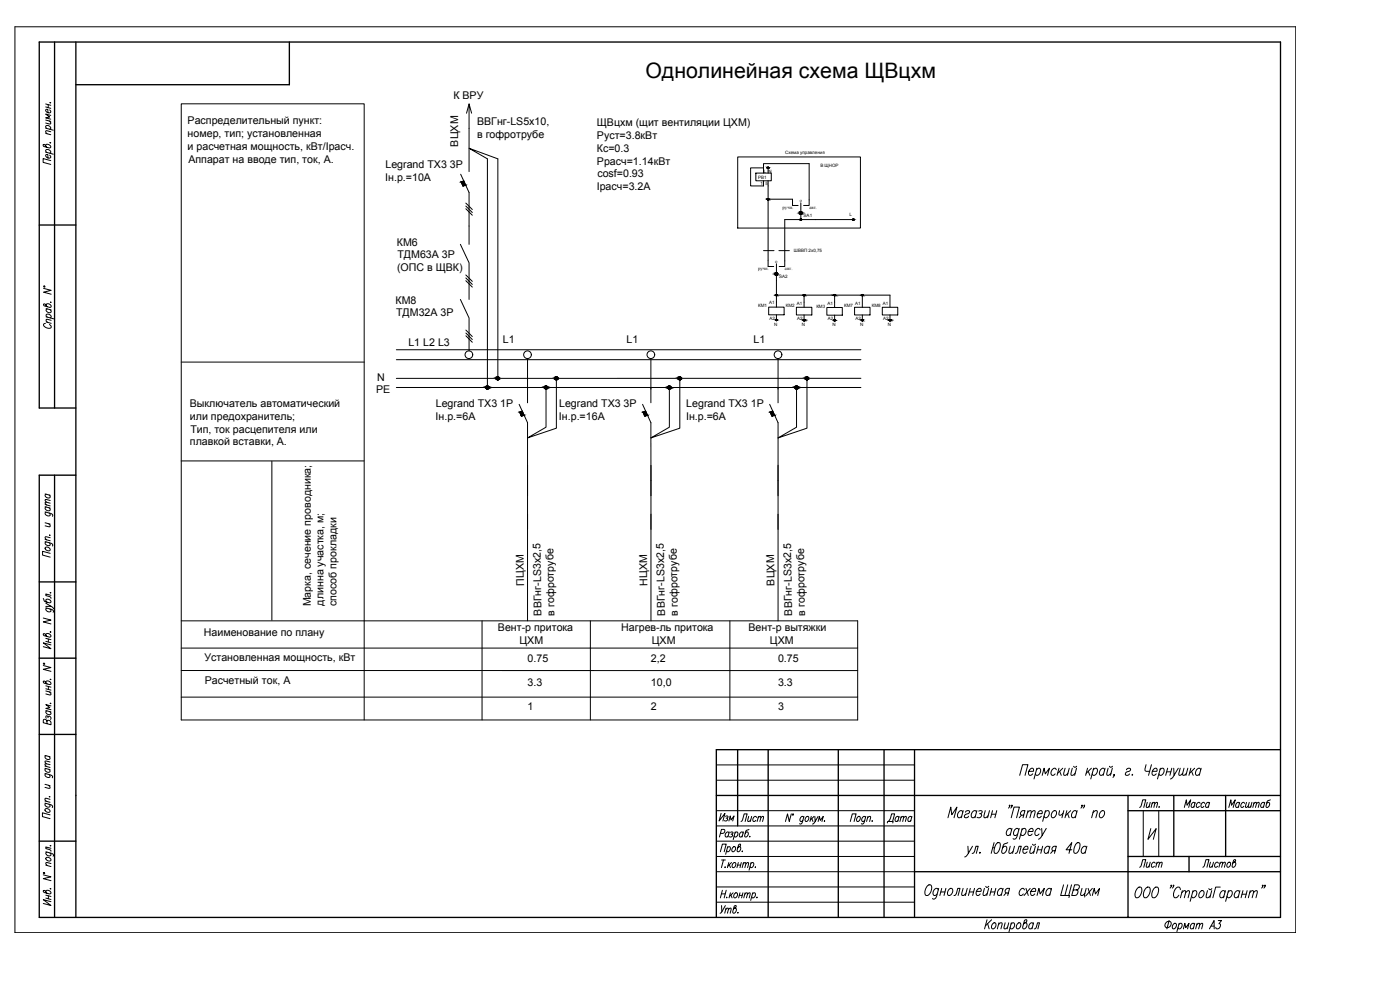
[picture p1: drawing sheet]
<svg xmlns="http://www.w3.org/2000/svg" width="420mm" height="297mm" viewBox="0 0 420 297" stroke-linecap="round" stroke-linejoin="round" font-family="sans-serif">
<!-- layer: 0 -->
<g fill="none" stroke="#000" stroke-width=".3">
<path d="M140.8 31.2l-.8 2.8M141.5 34l-.7-2.8v20.3M138.3 52.3l2.5 5.5v15.5M139.2 54.3l-.8 .3 .6 1.3 .8-.4M221.4 47.1h36.8v21.3h-36.8zM226.8 51.9h4.7v2.3h-4.7zM229.1 50.4h-3.8v5.4h3.8v-1.6M229.1 50.4v-1.3h13.7v12.6h-1.6M229.1 50.4v1.5M230.5 59.8h7.3v1.9h1.7M230.5 54.2v25.8h1.7M230.5 50.4v1.5"/>
<path d="M138.2 73.3l2.6 5.6v10.9M139.8 62.6l1.9 2M139.8 61.8l1.9 2M139.8 60.9l1.9 2M229.1 75.2h3.2M233 79.1v13.1M233.8 75.2h3.1M240.3 60.8v5.1M256.1 65.9h-20.6v14.1h-1.7M138.2 89.8l2.6 5.6v9.9M139.8 84.2l1.9 1.9M139.8 83.4l1.9 1.9"/>
<path d="M139.8 82.5l1.9 1.9M139.8 99.9l1.9 2M139.8 99l1.9 2M230.7 92.2h4.6v2.3h-4.6zM233 94.5v1.5M233 88.6h34.1v3.6M239 92.2h4.6v2.3h-4.6zM241.3 88.6v3.6M241.3 94.5v1.6M248.2 92.3h4.6v2.3h-4.6zM250.5 88.6v3.7M250.5 94.6v1.5"/>
<path d="M256.5 92.2h4.6v2.3h-4.6zM258.8 88.6v3.6M258.8 94.5v1.6M264.8 92.2h4.6v2.3h-4.6zM267.1 94.5v1.6M54.4 108.6h54.9M118.9 104.9h139.5M118.9 107.9h139.5M118.9 116.3h139.5M139.8 100.7l1.9 2M149.4 113.5v-65.8l-8.6-3.2 5.5 3.2v68.6M158.3 107.6v13.3"/>
<path d="M167 114v14.5l-8.7 2.9 5.6-3.2v-11.5M195.3 107.6v13.3M204 114v14.5l-8.7 2.9 5.6-3.2v-11.5M233.5 107.6v13.3M242.2 114v14.5l-8.7 2.9 5.5-3.2v-11.5M258.4 113.5h-139.5M54.4 138.3h54.8M81.6 138.4v47.7M155.8 121.3l2.5 5.5v22M156.7 123.3l-.8 .4 .6 1.2 .8-.3M192.8 121.3l2.5 5.5 .1 59.5M193.8 123.3l-.8 .4 .5 1.2 .8-.3"/>
<path d="M195.4 139.6v9.2M231 121.3l2.5 5.5v22M231.9 123.3l-.8 .4 .6 1.2 .8-.3M158.3 144.2v42.1M158.3 154.3v4.5M195.4 154.3v4.5M233.5 144.2v42.1M233.5 154.3v4.5M54.4 186.3h203v29.7h-203v-184.8h54.9v184.8M54.4 194.5h203M144.7 186.3v29.7M177.2 186.3v29.7"/>
<path d="M219 186.3v29.7M54.4 201.2h203M54.4 209.2h203M215 234.1h59.5M215 229.5h59.5M306 232.6l.9-3.2h1.6l-.9 3.2M308.8 231.4h1.3l.1-.6-.3-.3a1.3 1.3 0 0 0-1.1 .8 1.3 1.3 0 0 0 .2 1.3l.9-.4M311.1 231l.5-.5h.4a1.3 1.3 0 0 1 .2 1.3 1.3 1.3 0 0 1-1.1 .8l-.4-.4M311.2 230.5l-.9 3.2M312.8 232.6l.5-2.1 .4 1.7 1.3-1.7-.6 2.1M317 231l-.3-.5a1.3 1.3 0 0 0-1.1 .8 1.3 1.3 0 0 0 .2 1.3l.9-.4M317.8 230.5l-.6 2.1"/>
<path d="M318 231.4l.5 1.2M319 230.5l-1.6 1.5M319.7 230.5l-.5 2 .6 .1 .7-.6M320.9 230.5l-.6 2.1M321.8 230.5l-.4 2 .5 .1 .8-.6M322.2 229.9l.3 .3 .6-.3M323.1 230.5l-.6 2.1M326.4 230.5l-.6 2.1M326.6 231.4l.5 1.2M327.5 230.5l-1.5 1.5M328.1 231l.6-.5h.3a1.31 1.31 0 0 1-.9 2.1l-.3-.4M328.2 230.5l-.8 3.2"/>
<path d="M331.5 231l-.3-.5a1.32 1.32 0 0 0-.9 2.1l.9-.4M331.7 230.5l-.6 2.1M332.6 230.5l-.4 2 .5 .1 .7-.6M333 229.9l.2 .3 .7-.3M333.8 230.5l-.5 2.1M334.4 232.5h-.2h.2l-.4 .7M338 231a.79 .79 0 0 1 1.3-.3l-.2 .6-1.1 .4-.3 .8a.82 .82 0 0 0 1.3-.3M339.7 232.5h.2zM344 229.4l-.4 1.7 .4 .3h1M345.6 229.4l-.9 3.2M345.8 231.4h1.4l.1-.6-.3-.3a1.32 1.32 0 0 0-.9 2.1l.9-.4M348.1 231l.6-.5h.4a1.31 1.31 0 0 1-1 2.1l-.3-.4"/>
<path d="M348.2 230.5l-.8 3.2M350.1 231.6h1.3M350.4 230.5l-.6 2.1M351.7 230.5l-.6 2.1M352.2 230.5l.2 2.1 1.2-2.1M352.4 232.6l-.4 .6-.7 .5M354.2 230.5l-.4 2 .4 .1 .7-.6M355.3 230.5l-.4 2 .4 .1 .8-.6M356.5 230.5l-.6 2.1M357.4 230.5l-.6 2.1M357.6 231.4l.5 1.2M358.5 230.5l-1.5 1.5"/>
<path d="M360.4 231l-.4-.5a1.32 1.32 0 0 0-.9 2.1h.4l.5-.4M360.5 230.5l-.6 2.1M215 247.8h59.5M215 243.2h59.5M284.5 245.4l.8-3.2 .4 2.2 1.5-2.2-.9 3.2M288.9 243.7l-.1-.3a1.21 1.21 0 0 0-1.2 .4 1.21 1.21 0 0 0-.2 1.3l.3 .3h.3l.6-.5M289.1 243.2l-.6 2.2M289.7 243.7a.81 .81 0 0 1 1.3-.3l-.2 .6-1.1 .4-.3 .8a.81 .81 0 0 0 1.3-.3M290.5 253.9l.1 2.1 1.3-2.1M290.6 256l-.7 1-.4 .1M291.8 256l.4-.1 .3-.5 .4-1.5h.7l-.6 2.1M293.1 243.7l-.2-.3a1.21 1.21 0 0 0-1.2 .5 1.21 1.21 0 0 0-.1 1.3l.6 .2 .5-.5"/>
<path d="M293.2 243.2l-.6 2.2M293.7 243.4h1a.62 .62 0 0 1-.7 .7M294 255.9h.2l-.2 .1zM294.3 244.1l.3 .6a.93 .93 0 0 1-1.4 .5M295.7 243.2l-.4 2 .5 .2 .8-.7M297 243.2l-.6 2.2M297.6 244.3h1.2M297.9 243.2l-.6 2.2M297.9 254.4h.6M298.3 252.8l-.8 3.2M299.1 243.2l-.5 2.2M299.2 253l.7-.2a2.55 2.55 0 0 1-.8 3.2h-.5a2.73 2.73 0 0 1 .6-3z"/>
<path d="M302.4 252.8l-1.1 .5-.2 .3-.5 1.8 .3 .6a1.32 1.32 0 0 0 .9-2.1h-.3l-.6 .5M303.1 241.7h-.2l.1-.2v.5l-.3 .5M303.2 253.9l-.4 2 .5 .1 .8-.6M303.5 245.4l.8-3.2h1.6l-.8 3.2M303.6 249l-.4-.4a1.3 1.3 0 0 0-1.1 .7 1.3 1.3 0 0 0 .2 1.4l.9-.5M303.7 248.6l-.6 2.1M303.8 241.7h-.3h.3l-.5 .8M304.5 253.9l-.6 2.1M304.7 256l.5-.1 .6-2h.7l-.6 2.1M305.7 249l-.3-.4a1.32 1.32 0 0 0-.9 2.1h.4l.5-.5M305.9 248.6l-.7 2.4a.89 .89 0 0 1-1 .8l-.2-.2M306.5 244.6l-.6 .8"/>
<path d="M306.7 249l.5-.4h.4a1.3 1.3 0 0 1 .2 1.3 1.3 1.3 0 0 1-1.1 .8l-.4-.5M306.8 248.6l-.9 3.2M307.1 254.8h1.3v-.7a1.18 1.18 0 0 0-1.3 .5 1.18 1.18 0 0 0 .2 1.4h.4l.5-.4M307.2 244.6h-.7l-.2-.6 .3-.6 1-.2-.6 2.2M308.3 243.8l.8-.6 .4 .2-.4 2M308.5 243.2l-.6 2.2M308.6 249.5h1.4v-.6l-.2-.3a1.3 1.3 0 0 0-1.1 .7 1.3 1.3 0 0 0 .2 1.4l.9-.5M309.5 243.8l.7-.6 .5 .2-.5 2M309.5 253.9l-.4 2 .5 .1 .7-.6M309.9 253.3l.2 .3 .7-.3M310.7 253.9l-.5 2.1M311.4 244.1h1.3v-.7a1.18 1.18 0 0 0-1.3 .5 1.18 1.18 0 0 0 .2 1.5h.3l.6-.5"/>
<path d="M311.4 255h1.2M311.7 253.9l-.6 2.1M312.2 249l-.4-.4a1.3 1.3 0 0 0-1.1 .7 1.3 1.3 0 0 0 .2 1.4l.9-.5M312.6 248.6l.2 2.1 1.2-2.1M312.8 250.7l-.8 .9-.3 .2M312.9 253.9l-.6 2.1M313.7 243.7l.5-.5h.4a1.3 1.3 0 0 1 .2 1.4 1.3 1.3 0 0 1-1.1 .8l-.4-.5M313.8 243.2l-.9 3.2M315 254.4l-.2-.3a1.2 1.2 0 0 0-1.2 .4 1.2 1.2 0 0 0-.1 1.4l.6 .1 .5-.4M315.1 253.9l-.6 2.1M315.8 243.7l.6-.5h.4a1.31 1.31 0 0 1-1 2.2 1.08 1.08 0 0 1 0-1.7zM316 255.3l-.7 .7"/>
<path d="M316.7 255.3l-.9-.2-.1-.6 .6-.6h.7l-.5 2.1M318 243.2l-.2 1.2 .2 .2 .6-.2 .5-.4M319.3 243.2l-.6 2.2M320.2 243.2l-.6 2.2M320.4 244.1l.5 1.3M321.3 243.2l-1.5 1.5M321.7 255h-1.8l1.8-2.2-.9 3.2M323.1 253l.6-.2a1.36 1.36 0 0 1 .2 1.9l-.6 1.2-.7 .1a1.36 1.36 0 0 1-.2-1.8zM323.1 243.7l-.1-.3a1.21 1.21 0 0 0-1.2 .4 1.21 1.21 0 0 0-.2 1.3l.3 .3h.3l.6-.5M323.3 243.2l-.6 2.2M324.8 241.7h-.2l.2-.2v.5l-.4 .5M325.5 241.7h-.2h.2l-.4 .8"/>
<path d="M326.1 254.4l-.2-.3a1.21 1.21 0 0 0-1.2 .4 1.21 1.21 0 0 0-.1 1.4l.6 .1 .5-.4M326.2 253.9l-.6 2.1M328 243.8l.8-.6 .5 .2-.4 2M328.2 243.2l-.6 2.2M330.2 243.7l.6-.5h.4a1.3 1.3 0 0 1 .2 1.4 1.3 1.3 0 0 1-1.1 .8 1.08 1.08 0 0 1-.1-1.7zM345.4 248.6l-.9 3.2 2.5-3.2-.9 3.2M278.2 265.9a.82 .82 0 0 1 1.2-.3 2.56 2.56 0 0 1-1 3.1l-.7-.2-.1-.6 .2-1.2zM281.6 267l-.2-.3a1.18 1.18 0 0 0-1.3 .6 1.18 1.18 0 0 0 .2 1.4h.4l.6-.5M281.7 266.5l-.6 2.5a.97 .97 0 0 1-1.1 .8l-.1-.2M282.3 267.6h1.3M282.6 266.5l-.5 2.2M283.9 266.5l-.6 2.2"/>
<path d="M285 266.7l.6-.2a1.3 1.3 0 0 1 .2 1.4 1.3 1.3 0 0 1-1.1 .8 1.34 1.34 0 0 1 .3-2zM286.3 268.7l.5-.2 .2-.4 .4-1.6h.7l-.6 2.2M289 266.5l-.4 2 .6 .2 .7-.6M290.3 266.5l-.6 2.2M290.9 267.6h1.3M291.2 266.5l-.6 2.2M292.5 266.5l-.6 2.2M293 267.5h1.4v-.8a1.18 1.18 0 0 0-1.3 .6 1.18 1.18 0 0 0 .2 1.4h.3l.6-.5M295.4 266.5l-.4 2 .6 .2 .7-.6M295.8 265.9l.3 .3 .6-.3M296.7 266.5l-.6 2.2M297.3 267.6h1.3"/>
<path d="M297.6 266.5l-.6 2.2M298.9 266.5l-.6 2.2M300.9 267l-.1-.3a1.21 1.21 0 0 0-1.2 .4 1.21 1.21 0 0 0-.2 1.3l.3 .3h.3l.6-.5M301 266.5l-.5 2.2M301.9 267.9l-.6 .8M302.6 267.9h-.7l-.3-.6 .4-.6 1-.2-.6 2.2M307.4 267l-.3-.5a1.31 1.31 0 0 0-.9 2.2h.3l.6-.5M307.9 266.5l.7 2.2M309.2 266.5l-1.9 2.2M309.4 267.5h1.4l-.1-.8a1.19 1.19 0 0 0-1.3 .6 1.19 1.19 0 0 0 .2 1.4h.4l.6-.5M311.2 268.7l.6-2.2 .4 1.7 1.2-1.7-.6 2.2M315.5 267l-.2-.3a1.21 1.21 0 0 0-1.3 .5 1.21 1.21 0 0 0 0 1.3l.6 .2 .5-.5"/>
<path d="M315.6 266.5l-.6 2.2M319.2 265.5l-.9 3.2h2.7l-.2 .6M320.4 265.5l-.8 3.2M321.6 265.5l-.9 3.2M322.1 267h1l.3 .2 .1 .4a1.1 1.1 0 0 1-.8 1.1h-1.1l.9-3.2h1a.81 .81 0 0 1 .4 .9 .81 .81 0 0 1-.8 .6M324.7 266.5l-.4 2 .5 .2 .8-.6M326 266.5l-.6 2.2h.2l-.1 .4M326.6 266.5l.7 2.2M327.8 268.7l.6-2.2 .4 1.7 1.2-1.7-.6 2.2M327.8 266.5l-1.8 2.2M338.5 275.3h.1M341.3 266.6a.82 .82 0 0 1 1.2-.3 2.6 2.6 0 0 1-1 3.1l-.7-.2-.2-.6 .2-1.2z"/>
<path d="M343.8 266.6a.8 .8 0 0 1 1.2-.3 2.56 2.56 0 0 1-1 3.1l-.7-.2-.2-.6 .3-1.2zM346.3 266.6a.82 .82 0 0 1 1.2-.3 2.56 2.56 0 0 1-1 3.1l-.7-.2-.1-.6 .2-1.2zM351.6 265.7h-.2h.2l-.5 .8M352.3 265.7h-.3h.3l-.5 .8M354.2 266.9v-.3a.83 .83 0 0 0-.9-.4 .83 .83 0 0 0-.7 .7l-.4 1.2 .2 1.1a.92 .92 0 0 0 1.4-.6M354.7 267.8l.7-.6 .4 .2-.4 2M354.8 267.2l-.5 2.2M355.8 267.8l.8-.6 .4 .2-.4 2M357.9 267.7l.6-.5h.4a1.31 1.31 0 0 1-1 2.2l-.3-.5M358 267.2l-.8 3.2M360.4 267.4l.6-.2a1.3 1.3 0 0 1 .2 1.4 1.3 1.3 0 0 1-1.1 .8 1.34 1.34 0 0 1 .3-2zM362.4 267.2l-.4 2 .5 .2 .7-.7"/>
<path d="M362.8 266.6l.2 .3 .7-.3M363.7 267.2l-.6 2.2M366.2 266.2h-1.4l-.8 3.2M367.6 267.7l-.1-.3a1.21 1.21 0 0 0-1.3 .5 1.21 1.21 0 0 0 0 1.3l.5 .2 .6-.5M367.8 267.2l-.6 2.2M368.6 267.7l.5-.5h.4a1.3 1.3 0 0 1 .2 1.4 1.3 1.3 0 0 1-1.1 .8l-.4-.5M368.7 267.2l-.9 3.2M372 267.7l-.2-.3a1.21 1.21 0 0 0-1.2 .5 1.21 1.21 0 0 0 0 1.3l.5 .2 .6-.5M372.1 267.2l-.5 2.2M372.7 268.3h1.3M373 267.2l-.5 2.2M374.3 267.2l-.6 2.2"/>
<path d="M375 267.8l.8-.6 .4 .2-.4 2M375.2 267.2l-.6 2.2M376.2 267.8l.7-.6 .4 .2-.4 2M379 265.7h-.2h.2l-.4 .8M379.7 265.7h-.2l.2-.2v.5l-.4 .5"/>
<circle cx="230.5" cy="50.4" r=".2"/>
<circle cx="230.5" cy="59.8" r=".2"/>
<circle cx="240.3" cy="65.9" r=".2"/>
<circle cx="256.1" cy="65.9" r=".2"/>
<circle cx="233" cy="96" r=".2"/>
<circle cx="233" cy="88.5" r=".2"/>
<circle cx="241.3" cy="96.1" r=".2"/>
<circle cx="241.3" cy="88.5" r=".2"/>
<circle cx="250.5" cy="88.5" r=".2"/>
<circle cx="250.5" cy="96.1" r=".2"/>
<circle cx="258.8" cy="88.5" r=".2"/>
<circle cx="258.8" cy="96.1" r=".2"/>
<circle cx="267.1" cy="96.1" r=".2"/>
<circle cx="140.7" cy="106.4" r="1.15"/>
<circle cx="146.3" cy="116.3" r=".46"/>
<circle cx="149.4" cy="113.5" r=".46"/>
<circle cx="158.3" cy="106.4" r="1.15"/>
<circle cx="163.9" cy="116.3" r=".46"/>
<circle cx="167" cy="113.5" r=".46"/>
<circle cx="195.3" cy="106.4" r="1.15"/>
<circle cx="200.9" cy="116.3" r=".46"/>
<circle cx="204" cy="113.5" r=".46"/>
<circle cx="233.5" cy="106.4" r="1.15"/>
<circle cx="239" cy="116.3" r=".46"/>
<circle cx="242.2" cy="113.5" r=".46"/>
</g>
<g fill="#000" stroke="#000" stroke-width=".3">
<path d="M138.4 54.6h1l.3 .9zM138.4 54.6l.8-.3 .2 .3zM230.4 50.2h.2zM230.4 59.6h.2zM230.4 50.6h.2zM230.4 60h.2zM240.2 63.5h.2zM240.3 65.7h.1zM240.3 66.1h.1zM240.2 64.3h.2zM256 66.1h.2zM232.9 81.8h.2z"/>
<path d="M232.9 88.4h.2zM232.9 82.6h.2zM232.9 88.7h.2zM232.9 96.2h.2zM241.2 88.4h.2zM241.2 95.9h.2zM241.2 88.7h.2zM241.2 96.2h.2zM250.4 88.4h.2zM250.4 96.3h.2zM250.4 88.7h.2zM258.7 95.9h.2z"/>
<path d="M258.7 88.4h.2zM258.7 96.2h.2zM258.7 88.7h.2zM267 95.9h.2zM267 96.2h.2zM149.3 113.1h.2zM242.1 113.1h.2zM155.9 123.7h1l.4 .9zM155.9 123.7l.8-.4 .2 .4zM193 123.7h.9l.4 .9zM193 123.7l.8-.4 .1 .4zM231.1 123.7h1l.4 .9z"/>
<path d="M231.1 123.7l.8-.4 .2 .4z"/>
<path d="M138.4 54.6l.4 .9h.9zM138.8 55.5h.9l-.7 .4z"/>
<path d="M230.4 50.2h.2zM230.4 50.2h.2z"/>
<path d="M230.4 59.6h.2zM230.4 59.6h.2z"/>
<path d="M230.4 50.2h.2zM230.4 50.2h.2z"/>
<path d="M230.4 50.5h.2zM230.4 50.5l.2 .1z"/>
<path d="M230.4 59.6h.2zM230.4 59.6h.2z"/>
<path d="M230.4 59.9h.2zM230.4 59.9l.2 .1z"/>
<path d="M230.4 50.2l.3 .1zM230.4 50.2l.3 .1z"/>
<path d="M230.4 50.5h.2zM230.4 50.5h.2z"/>
<path d="M230.4 59.6l.3 .1zM230.4 59.6l.3 .1z"/>
<path d="M230.4 59.9h.2zM230.4 59.9h.2z"/>
<path d="M230.3 50.3h.4zM230.3 50.3h.4z"/>
<path d="M230.3 50.5h.4zM230.3 50.5h.3z"/>
<path d="M230.3 59.7h.4zM230.3 59.7h.4z"/>
<path d="M230.3 59.9h.4zM230.3 59.9h.3z"/>
<path d="M230.3 50.3h.4zM230.3 50.3h.4z"/>
<path d="M230.3 50.5h.4zM230.3 50.5h.4z"/>
<path d="M230.3 59.7h.4zM230.3 59.7h.4z"/>
<path d="M230.3 59.9h.4zM230.3 59.9h.4z"/>
<path d="M230.3 50.3l.4 .1zM230.3 50.3l.4 .1z"/>
<path d="M230.3 50.4h.4zM230.3 50.4h.4z"/>
<path d="M230.3 50.4h.4zM230.3 50.4l.4 .1z"/>
<path d="M230.3 59.7l.4 .1zM230.3 59.8h.4z"/>
<path d="M230.3 59.8h.4zM230.3 59.8h.4z"/>
<path d="M230.3 59.8h.4zM230.3 59.8l.4 .1z"/>
<path d="M240.3 65.7h.2zM240.2 65.7h.3z"/>
<path d="M240.2 63.5l.3 .1zM240.2 63.6h.3z"/>
<path d="M240.2 65.7l.3 .1zM240.2 65.7l.3 .1z"/>
<path d="M240.2 66h.3zM240.2 66l.2 .1z"/>
<path d="M240.2 65.8h.3zM240.2 65.8h.3z"/>
<path d="M240.2 66h.3zM240.2 66h.3z"/>
<path d="M240.2 63.6h.4zM240.1 63.6h.5z"/>
<path d="M240.2 64.3h.3zM240.2 64.3h.2z"/>
<path d="M240.2 65.8h.3zM240.1 65.8h.4z"/>
<path d="M240.2 66h.3zM240.2 66h.3z"/>
<path d="M240.1 65.8h.4zM240.1 65.8h.4z"/>
<path d="M240.1 65.8l.4 .1zM240.1 65.8l.4 .1z"/>
<path d="M240.1 65.9h.4zM240.1 65.9h.4z"/>
<path d="M240.1 65.9h.4zM240.1 65.9h.4z"/>
<path d="M240.1 65.9h.4zM240.1 65.9l.4 .1z"/>
<path d="M240.1 63.6h.5zM240 63.6h.6z"/>
<path d="M240.1 64.2h.5zM240.1 64.2l.4 .1z"/>
<path d="M240 63.6l.7 .1zM240 63.6l.7 .1z"/>
<path d="M240 64.2h.6zM240 64.2h.6z"/>
<path d="M240 63.7l.7 .1zM240 63.7l.7 .1z"/>
<path d="M240 64.1h.7zM240 64.1l.6 .1z"/>
<path d="M240 63.8h.7zM240 63.8h.7z"/>
<path d="M240 64h.7zM240 64l.7 .1z"/>
<path d="M240 63.8l.7 .1zM240 63.8l.7 .1z"/>
<path d="M239.9 63.9l.8 .1zM239.9 63.9l.8 .1z"/>
<path d="M240 64h.7zM240 64h.7z"/>
<path d="M256 65.7h.2zM256 65.7h.2z"/>
<path d="M256 65.7l.3 .1zM256 65.7l.3 .1z"/>
<path d="M256 66h.2zM256 66l.2 .1z"/>
<path d="M256 65.8h.3zM256 65.8h.3z"/>
<path d="M256 66h.3zM256 66h.2z"/>
<path d="M256 65.8h.3zM256 65.8h.3z"/>
<path d="M256 66h.3zM256 66h.3z"/>
<path d="M255.9 65.8h.4zM255.9 65.8h.4z"/>
<path d="M255.9 65.9h.4zM255.9 65.9l.4 .1z"/>
<path d="M255.9 65.8l.4 .1zM255.9 65.8l.4 .1z"/>
<path d="M255.9 65.9h.4zM255.9 65.9h.4z"/>
<path d="M255.9 65.9h.4zM255.9 65.9h.4z"/>
<path d="M232.9 81.8l.3 .1zM232.8 81.9h.4z"/>
<path d="M232.9 88.4h.2zM232.9 88.4h.2z"/>
<path d="M232.9 95.8l.2 .1zM232.9 95.9h.2z"/>
<path d="M232.9 88.4h.2zM232.9 88.4h.2z"/>
<path d="M232.9 88.7h.2zM232.9 88.7h.2z"/>
<path d="M232.9 95.9h.2zM232.9 95.9h.2z"/>
<path d="M232.9 96.2h.2zM232.9 96.2h.2z"/>
<path d="M232.9 88.4h.3zM232.9 88.4h.3z"/>
<path d="M232.9 88.7h.2zM232.9 88.7h.2z"/>
<path d="M232.9 95.9h.3zM232.9 95.9h.3z"/>
<path d="M232.9 96.1h.2zM232.9 96.1l.2 .1z"/>
<path d="M232.8 88.4l.4 .1zM232.8 88.4l.4 .1z"/>
<path d="M232.8 88.6h.4zM232.8 88.6l.3 .1z"/>
<path d="M232.8 95.9h.4zM232.8 95.9h.4z"/>
<path d="M232.8 96.1h.4zM232.8 96.1h.3z"/>
<path d="M232.8 81.9h.4zM232.8 81.9h.4z"/>
<path d="M232.8 82.6h.4zM232.8 82.6h.3z"/>
<path d="M232.8 88.5h.4zM232.8 88.5h.4z"/>
<path d="M232.8 88.6h.4zM232.8 88.6h.4z"/>
<path d="M232.8 95.9l.4 .1zM232.8 95.9l.4 .1z"/>
<path d="M232.8 96.1h.4zM232.8 96.1h.4z"/>
<path d="M232.8 88.5l.4 .1zM232.8 88.5l.4 .1z"/>
<path d="M232.8 88.6h.4zM232.8 88.6h.4z"/>
<path d="M232.8 88.6h.4zM232.8 88.6h.4z"/>
<path d="M232.8 96h.4zM232.8 96h.4z"/>
<path d="M232.8 96h.4zM232.8 96h.4z"/>
<path d="M232.8 96h.4zM232.8 96l.4 .1z"/>
<path d="M232.8 81.9l.5 .1zM232.8 81.9l.5 .1z"/>
<path d="M232.8 82.5h.4zM232.8 82.5l.4 .1z"/>
<path d="M232.7 82h.6zM232.7 82h.6z"/>
<path d="M232.7 82.5h.6zM232.7 82.5h.5z"/>
<path d="M232.7 82l.7 .1zM232.7 82l.7 .1z"/>
<path d="M232.7 82.4h.6zM232.7 82.4l.6 .1z"/>
<path d="M232.6 82.1h.8zM232.6 82.1h.8z"/>
<path d="M232.6 82.4h.8zM232.6 82.4h.7z"/>
<path d="M232.6 82.1l.8 .1zM232.6 82.1l.8 .1z"/>
<path d="M232.6 82.3h.8zM232.6 82.3l.8 .1z"/>
<path d="M232.6 82.2h.8zM232.6 82.2l.8 .1z"/>
<path d="M241.2 88.4h.2zM241.2 88.4h.2z"/>
<path d="M241.2 95.9h.2zM241.2 95.9h.2z"/>
<path d="M241.2 88.4h.3zM241.2 88.4h.3z"/>
<path d="M241.2 88.7h.2zM241.2 88.7h.2z"/>
<path d="M241.2 95.9h.3zM241.2 95.9h.3z"/>
<path d="M241.2 96.2h.2zM241.2 96.2h.2z"/>
<path d="M241.2 88.4h.3zM241.2 88.4h.3z"/>
<path d="M241.2 88.7h.3zM241.2 88.7h.2z"/>
<path d="M241.2 95.9l.3 .1zM241.2 95.9l.3 .1z"/>
<path d="M241.2 96.2h.3zM241.2 96.2h.2z"/>
<path d="M241.2 88.4l.3 .1zM241.2 88.4l.3 .1z"/>
<path d="M241.2 88.6h.3zM241.2 88.6l.3 .1z"/>
<path d="M241.2 96h.3zM241.2 96h.3z"/>
<path d="M241.2 96.2h.3zM241.2 96.2h.3z"/>
<path d="M241.1 88.5h.4zM241.1 88.5h.4z"/>
<path d="M241.1 88.5l.4 .1zM241.1 88.5l.4 .1z"/>
<path d="M241.1 88.6h.4zM241.1 88.6h.4z"/>
<path d="M241.1 88.6h.4zM241.1 88.6h.4z"/>
<path d="M241.1 88.6h.4zM241.1 88.6h.4z"/>
<path d="M241.1 96h.4zM241.1 96h.4z"/>
<path d="M241.1 96l.4 .1zM241.1 96l.4 .1z"/>
<path d="M241.1 96.1h.4zM241.1 96.1h.4z"/>
<path d="M241.1 96.1h.4zM241.1 96.1h.4z"/>
<path d="M241.1 96.1h.4zM241.1 96.1l.4 .1z"/>
<path d="M250.4 95.9l.2 .1zM250.4 96h.2z"/>
<path d="M250.4 88.4h.2zM250.4 88.4h.2z"/>
<path d="M250.4 96h.2zM250.4 96h.2z"/>
<path d="M250.4 96.3h.2zM250.4 96.3h.2z"/>
<path d="M250.4 88.4h.2zM250.4 88.4h.2z"/>
<path d="M250.4 88.7h.2zM250.4 88.7h.2z"/>
<path d="M250.3 96h.3zM250.3 96h.3z"/>
<path d="M250.3 96.2h.3zM250.3 96.2l.3 .1z"/>
<path d="M250.3 88.4h.3zM250.3 88.4h.3z"/>
<path d="M250.3 88.7h.3zM250.3 88.7h.3z"/>
<path d="M250.3 96h.3zM250.3 96h.3z"/>
<path d="M250.3 96l.4 .1zM250.3 96l.4 .1z"/>
<path d="M250.3 96.2h.3zM250.3 96.2h.3z"/>
<path d="M250.3 96.2h.3zM250.3 96.2h.3z"/>
<path d="M250.3 88.4l.3 .1zM250.3 88.4l.3 .1z"/>
<path d="M250.3 88.5h.4zM250.3 88.5h.4z"/>
<path d="M250.3 88.6h.3zM250.3 88.6h.3z"/>
<path d="M250.3 88.6h.3zM250.3 88.6l.3 .1z"/>
<path d="M250.3 96.1h.4zM250.3 96.1h.4z"/>
<path d="M250.3 96.1l.4 .1zM250.3 96.1l.4 .1z"/>
<path d="M250.3 96.2h.4zM250.3 96.2h.3z"/>
<path d="M250.3 88.5l.4 .1zM250.3 88.5l.4 .1z"/>
<path d="M250.3 88.6h.4zM250.3 88.6h.4z"/>
<path d="M250.3 88.6h.4zM250.3 88.6h.3z"/>
<path d="M258.7 95.9h.2zM258.7 95.9h.2z"/>
<path d="M258.7 88.4h.2zM258.7 88.4h.2z"/>
<path d="M258.7 95.9h.2zM258.7 95.9h.2z"/>
<path d="M258.7 96.2h.2zM258.7 96.2h.2z"/>
<path d="M258.7 88.4h.2zM258.7 88.4h.2z"/>
<path d="M258.7 88.7h.2zM258.7 88.7h.2z"/>
<path d="M258.6 95.9l.3 .1zM258.6 95.9l.3 .1z"/>
<path d="M258.6 96.2h.3zM258.6 96.2h.3z"/>
<path d="M258.6 88.4h.3zM258.6 88.4h.3z"/>
<path d="M258.6 88.7h.3zM258.6 88.7h.3z"/>
<path d="M258.6 96h.4zM258.6 96h.4z"/>
<path d="M258.6 96.2h.3zM258.6 96.2h.3z"/>
<path d="M258.6 88.4l.4 .1zM258.6 88.4l.4 .1z"/>
<path d="M258.6 88.6h.3zM258.6 88.6l.3 .1z"/>
<path d="M258.6 96h.4zM258.6 96h.4z"/>
<path d="M258.6 96.1h.4zM258.6 96.1l.3 .1z"/>
<path d="M258.6 88.5h.4zM258.6 88.5h.4z"/>
<path d="M258.6 88.6h.4zM258.6 88.6h.3z"/>
<path d="M258.6 96l.4 .1zM258.6 96l.4 .1z"/>
<path d="M258.6 96.1h.4zM258.6 96.1h.4z"/>
<path d="M258.6 96.1h.4zM258.6 96.1h.4z"/>
<path d="M258.6 88.5l.4 .1zM258.6 88.5l.4 .1z"/>
<path d="M258.6 88.6h.4zM258.6 88.6h.4z"/>
<path d="M258.6 88.6h.4zM258.6 88.6h.4z"/>
<path d="M267 95.9h.2zM267 95.9h.2z"/>
<path d="M267 95.9h.2zM266.9 95.9h.3z"/>
<path d="M267 96.2h.2zM267 96.2h.2z"/>
<path d="M266.9 95.9l.4 .1zM266.9 95.9l.4 .1z"/>
<path d="M266.9 96.2h.3zM266.9 96.2h.3z"/>
<path d="M266.9 96h.4zM266.9 96h.4z"/>
<path d="M266.9 96.2h.4zM266.9 96.2h.3z"/>
<path d="M266.9 96h.4zM266.9 96h.4z"/>
<path d="M266.9 96l.4 .1zM266.9 96l.4 .1z"/>
<path d="M266.9 96.1h.4zM266.9 96.1h.4z"/>
<path d="M266.9 96.1h.4zM266.9 96.1h.4z"/>
<path d="M266.9 96.1h.4zM266.9 96.1l.4 .1z"/>
<path d="M146.2 115.8h.2zM146.1 115.8h.3z"/>
<path d="M146.1 115.8l.4 .1zM146.1 115.9h.4z"/>
<path d="M146.1 116.7h.3zM146.1 116.7h.2z"/>
<path d="M146.1 115.9h.5zM146 115.9h.6z"/>
<path d="M146.1 116.7h.4zM146.1 116.7h.3z"/>
<path d="M146 115.9l.6 .1zM146 115.9l.6 .1z"/>
<path d="M146 116.6h.6zM146 116.6l.5 .1z"/>
<path d="M145.9 116h.8zM145.9 116h.8z"/>
<path d="M145.9 116.6h.7zM145.9 116.6h.7z"/>
<path d="M145.9 116l.8 .1zM145.9 116l.8 .1z"/>
<path d="M145.9 116.5h.8zM145.9 116.5l.7 .1z"/>
<path d="M145.9 116.1l.8 .1zM145.9 116.1l.8 .1z"/>
<path d="M145.9 116.4h.8zM145.9 116.4l.8 .1z"/>
<path d="M145.8 116.2l.9 .1zM145.8 116.2l.9 .1z"/>
<path d="M145.8 116.3h.9zM145.8 116.3h.9z"/>
<path d="M145.8 116.3h.9zM145.8 116.3l.9 .1z"/>
<path d="M149.3 113.1h.3zM149.2 113.1h.4z"/>
<path d="M149.3 114h.2zM149.3 114h.2z"/>
<path d="M149.2 113.1l.5 .1zM149.2 113.1l.5 .1z"/>
<path d="M149.2 113.9h.4zM149.2 113.9l.3 .1z"/>
<path d="M149.1 113.2h.6zM149.1 113.2h.6z"/>
<path d="M149.1 113.9h.6zM149.1 113.9h.5z"/>
<path d="M149.1 113.2l.7 .1zM149 113.3h.8z"/>
<path d="M149.1 113.8h.6zM149.1 113.8l.6 .1z"/>
<path d="M149 113.3l.8 .1zM149 113.3l.8 .1z"/>
<path d="M149 113.8h.8zM149 113.8h.7z"/>
<path d="M149 113.4h.9zM149 113.4h.9z"/>
<path d="M149 113.7h.8zM149 113.7l.8 .1z"/>
<path d="M148.9 113.4l1 .1zM148.9 113.4l1 .1z"/>
<path d="M148.9 113.5l1 .1zM148.9 113.5l1 .1z"/>
<path d="M148.9 113.6h1zM148.9 113.6l.9 .1z"/>
<path d="M163.8 115.8h.2zM163.7 115.8h.3z"/>
<path d="M163.7 115.8l.4 .1zM163.7 115.9h.4z"/>
<path d="M163.7 116.7h.3zM163.7 116.7h.2z"/>
<path d="M163.7 115.9h.4zM163.6 115.9h.5z"/>
<path d="M163.7 116.7h.4zM163.7 116.7h.3z"/>
<path d="M163.6 115.9l.6 .1zM163.6 115.9l.6 .1z"/>
<path d="M163.6 116.6h.5zM163.6 116.6l.5 .1z"/>
<path d="M163.5 116h.7zM163.5 116h.7z"/>
<path d="M163.5 116.6h.7zM163.5 116.6h.6z"/>
<path d="M163.5 116l.8 .1zM163.5 116l.8 .1z"/>
<path d="M163.5 116.5h.7zM163.5 116.5l.7 .1z"/>
<path d="M163.4 116.1l.9 .1zM163.4 116.1l.9 .1z"/>
<path d="M163.4 116.4h.9zM163.4 116.4l.8 .1z"/>
<path d="M163.4 116.2l.9 .1zM163.4 116.2l.9 .1z"/>
<path d="M163.4 116.3h.9zM163.4 116.3h.9z"/>
<path d="M163.4 116.3h.9zM163.4 116.3l.9 .1z"/>
<path d="M166.9 113.1h.2zM166.8 113.1h.3z"/>
<path d="M166.8 113.1h.4zM166.8 113.1h.4z"/>
<path d="M166.8 114h.3zM166.8 114h.2z"/>
<path d="M166.8 113.1l.5 .1zM166.7 113.2h.6z"/>
<path d="M166.8 113.9h.4zM166.8 113.9l.3 .1z"/>
<path d="M166.7 113.2h.6zM166.6 113.2h.7z"/>
<path d="M166.7 113.9h.6zM166.7 113.9h.5z"/>
<path d="M166.6 113.2l.8 .1zM166.6 113.2l.8 .1z"/>
<path d="M166.6 113.8h.7zM166.6 113.8l.7 .1z"/>
<path d="M166.6 113.3l.8 .1zM166.6 113.3l.8 .1z"/>
<path d="M166.6 113.8h.8zM166.6 113.8h.7z"/>
<path d="M166.6 113.4h.8zM166.6 113.4h.8z"/>
<path d="M166.6 113.7h.8zM166.6 113.7l.8 .1z"/>
<path d="M166.5 113.4l.9 .1zM166.5 113.4l.9 .1z"/>
<path d="M166.5 113.5l.9 .1zM166.5 113.5l.9 .1z"/>
<path d="M166.5 113.6h.9zM166.5 113.6l.9 .1z"/>
<path d="M200.8 115.8h.2zM200.8 115.8h.2z"/>
<path d="M200.8 115.8l.3 .1zM200.7 115.9h.4z"/>
<path d="M200.8 116.7h.2zM200.8 116.7h.1z"/>
<path d="M200.7 115.9h.5zM200.6 115.9h.6z"/>
<path d="M200.7 116.7h.4zM200.7 116.7h.3z"/>
<path d="M200.6 115.9l.6 .1zM200.6 115.9l.6 .1z"/>
<path d="M200.6 116.6h.6zM200.6 116.6l.5 .1z"/>
<path d="M200.5 116h.8zM200.5 116h.8z"/>
<path d="M200.5 116.6h.7zM200.5 116.6h.7z"/>
<path d="M200.5 116l.8 .1zM200.5 116l.8 .1z"/>
<path d="M200.5 116.5h.8zM200.5 116.5l.7 .1z"/>
<path d="M200.5 116.1l.9 .1zM200.5 116.1l.9 .1z"/>
<path d="M200.5 116.4h.8zM200.5 116.4l.8 .1z"/>
<path d="M200.4 116.2l1 .1zM200.4 116.2l1 .1z"/>
<path d="M200.4 116.3h1zM200.4 116.3h1z"/>
<path d="M200.4 116.3h1zM200.4 116.3l.9 .1z"/>
<path d="M204 113.1h.1zM203.9 113.1h.2z"/>
<path d="M203.9 113.1h.3zM203.8 113.1h.4z"/>
<path d="M203.9 114h.2zM203.9 114h.2z"/>
<path d="M203.8 113.1l.5 .1zM203.8 113.1l.5 .1z"/>
<path d="M203.8 113.9h.4zM203.8 113.9l.3 .1z"/>
<path d="M203.7 113.2h.7zM203.7 113.2h.7z"/>
<path d="M203.7 113.9h.6zM203.7 113.9h.5z"/>
<path d="M203.7 113.2l.7 .1zM203.7 113.2l.7 .1z"/>
<path d="M203.7 113.8h.7zM203.7 113.8l.6 .1z"/>
<path d="M203.6 113.3l.8 .1zM203.6 113.3l.8 .1z"/>
<path d="M203.6 113.8h.8zM203.6 113.8h.8z"/>
<path d="M203.6 113.4h.9zM203.6 113.4h.9z"/>
<path d="M203.6 113.7h.8zM203.6 113.7l.8 .1z"/>
<path d="M203.6 113.4l.9 .1zM203.6 113.4l.9 .1z"/>
<path d="M203.6 113.6h.9zM203.6 113.6l.8 .1z"/>
<path d="M203.6 113.5h.9zM203.6 113.5l.9 .1z"/>
<path d="M239 115.8h.2zM238.9 115.8h.3z"/>
<path d="M238.9 115.8l.3 .1zM238.8 115.9h.4z"/>
<path d="M238.9 116.7h.3zM238.9 116.7h.2z"/>
<path d="M238.8 115.9h.5zM238.8 115.9h.5z"/>
<path d="M238.8 116.7h.4zM238.8 116.7h.4z"/>
<path d="M238.8 115.9l.6 .1zM238.7 116h.7z"/>
<path d="M238.8 116.6h.5zM238.8 116.6l.4 .1z"/>
<path d="M238.7 116h.7zM238.7 116h.7z"/>
<path d="M238.7 116.6h.7zM238.7 116.6h.6z"/>
<path d="M238.6 116l.9 .1zM238.6 116l.9 .1z"/>
<path d="M238.6 116.5h.8zM238.6 116.5l.8 .1z"/>
<path d="M238.6 116.1l.9 .1zM238.6 116.1l.9 .1z"/>
<path d="M238.6 116.4h.9zM238.6 116.4l.8 .1z"/>
<path d="M238.6 116.2l.9 .1zM238.6 116.2l.9 .1z"/>
<path d="M238.6 116.3h.9zM238.6 116.3h.9z"/>
<path d="M238.6 116.3h.9zM238.6 116.3l.9 .1z"/>
<path d="M242.1 113.1h.3zM242 113.1h.4z"/>
<path d="M242.1 114h.2zM242.1 114h.1z"/>
<path d="M242 113.1l.5 .1zM242 113.1l.5 .1z"/>
<path d="M242 113.9h.4zM242 113.9l.3 .1z"/>
<path d="M241.9 113.2h.6zM241.8 113.2h.7z"/>
<path d="M241.9 113.9h.6zM241.9 113.9h.5z"/>
<path d="M241.8 113.2l.8 .1zM241.8 113.2l.8 .1z"/>
<path d="M241.8 113.8h.7zM241.8 113.8l.7 .1z"/>
<path d="M241.8 113.3l.8 .1zM241.8 113.3l.8 .1z"/>
<path d="M241.8 113.8h.8zM241.8 113.8h.7z"/>
<path d="M241.7 113.4h.9zM241.7 113.4h.9z"/>
<path d="M241.7 113.7h.9zM241.7 113.7l.9 .1z"/>
<path d="M241.7 113.4l.9 .1zM241.7 113.4l.9 .1z"/>
<path d="M241.7 113.5l.9 .1zM241.7 113.5l.9 .1z"/>
<path d="M241.7 113.6h.9zM241.7 113.6l.9 .1z"/>
<path d="M155.9 123.7l.5 .9h.9zM156.4 124.6h.9l-.8 .3z"/>
<path d="M193 123.7l.4 .9h.9zM193.4 124.6h.9l-.8 .3z"/>
<path d="M231.1 123.7l.4 .9h1zM231.5 124.6h1l-.8 .3z"/>
</g>
<!-- layer: KONTUR -->
<path d="M4.5 8h384.4v271.8h-384.4z" fill="none" stroke="#000" stroke-width=".3"/>
<g fill="none" stroke="#000" stroke-width=".4">
<path d="M16.4 12.6v109.8M22.8 12.6v262.7M86.8 12.6v12.8h-64M11.8 67.5h11M22.8 122.4h-11v-109.8h372.5v262.7h-372.5v-132.7h11M16.4 142.6v132.7M11.8 174.6h11M11.8 197.5h11M11.8 220.4h11M215 238.7h169.3M221.4 224.9v22.9M230.5 224.9v50.4"/>
<path d="M251.6 224.9v50.4M265.3 224.9v50.4M274.5 224.9v50.4M338.5 238.7v36.6M352.3 238.7v18.3M367.8 238.7v18.3M384.3 224.9h-169.3v50.4M11.8 252.4h11M338.5 243.2h45.8M338.5 257h45.8M356.8 257v4.5M274.5 261.5h109.8"/>
</g>
<g fill="none" stroke="#000" stroke-width=".3">
<path d="M13.7 38.5l2.3 .6M13.7 36l1.5 .4M13.7 31.2l1.5 .4M13.7 32.1l1.5 .4M14 38.6l-.3-.5a.8 .8 0 0 1 .9-.4 .8 .8 0 0 1 .6 .8l-.3 .3M14.5 31.4v.9M14.8 36.3l.4 .5-.1 .4-1.4-.3M14.9 33l.3 .4a.8 .8 0 0 1-.9 .5 .8 .8 0 0 1-.6-.9l.7-.2v1M15 30.8l.2 .1zM15.2 39.5l-1.4-.3-.1 .4 .4 .5M15.2 34.6l-1.5-.4 1.2 .9-1.2 .3 1.5 .4M13.7 43.8a.8 .8 0 0 1 1-.5 .8 .8 0 0 1 .5 .9l-.4 .2-1.6-.4-.3-.6 .6 .1 .5 .7"/>
<path d="M13.7 45.6l2.3 .7M13.7 40l1.5 .4M14 45.7l-.3-.4a.76 .76 0 0 1 1-.4 .76 .76 0 0 1 .4 1l-.2 .1M14.9 46.5l.3 .5a.8 .8 0 0 1-.9 .4 .8 .8 0 0 1-.6-.8l.7-.2v1M15 42.8l.2 .1zM15.2 48.2l-2.3-.6v1.1l2.3 .6M13.1 86.5l2.3 .6-2.3 .6 2.3 .6M13.2 85.8l.2 .1v.2h-.3zM13.6 97l-.2 .1a.59 .59 0 0 0-.3 .6 .59 .59 0 0 0 .5 .5l.9 .3a.62 .62 0 0 0 .9-.4 .62 .62 0 0 0-.6-.7M13.8 91.6a.72 .72 0 0 1 1-.4 .72 .72 0 0 1 .3 1l-1.8-.4-.2-.6 .5 .1 .6 .7M13.8 96.6l1.6 .4M13.8 95.1l2.3 .6"/>
<path d="M13.8 92.6l1.6 .4M14.2 95.1l-.4-.4a.76 .76 0 0 1 1-.4 .76 .76 0 0 1 .5 1l-.3 .1M14.2 92.7l-.3 .1a.85 .85 0 0 0 .5 .9 .85 .85 0 0 0 1-.1l-.4-.7M15.1 90.7h.3zM15.4 96.1l-1.5-.3-.1 .4 .5 .5M13.5 153.6l2.1 .6 .2 .3-.1 .4M13.5 156.9l1.6 .4M13.5 152l1.6 .5M13.5 151.4l1.6 .4M13.5 148.2l1.6 .4M13.9 153.7h-.1a.72 .72 0 0 0 .3 1 .72 .72 0 0 0 1-.4l-.4-.4M13.9 152.1l-.3 .1a.86 .86 0 0 0 .5 .9 .86 .86 0 0 0 1-.1l-.4-.6"/>
<path d="M13.9 148.3l-.3 .1a.85 .85 0 0 0 .5 .9 .85 .85 0 0 0 1-.1l-.4-.7M14.6 157.2l.5 .5-.1 .4-1.5-.3M15.1 151l-1.5-.3-.1 .3 .5 .5M15.1 150.2l-1.5-.3-.1 .3 .5 .5M13 179.6l.5 .9 1.6 .3a.75 .75 0 0 0-.1-.9 .75 .75 0 0 0-1-.1l-.2 .4 .3 .5M13.5 162.5l2.1 .6 .2 .3-.1 .4M13.5 161.9l1.6 .4M13.6 164.2a.86 .86 0 0 1 1 .1 .86 .86 0 0 1 .4 .9 .87 .87 0 0 1-1-.1 .87 .87 0 0 1-.4-.9zM13.9 162.6h-.1a.72 .72 0 0 0 .3 1 .72 .72 0 0 0 1-.4l-.4-.4M14.9 160.6h.2zM15.1 166l-2.3-.6v1.2l2.3 .6M15.1 161.3l-1.5-.2-.1 .3 .5 .6"/>
<path d="M15.1 177.8l.2 .1zM15.3 178.6l-1.5-.4v.5l1.4 .5 .1 .3M13 199.7l2.3 .6-2.3 .5 2.3 .6M13 185.4l2.3 .6-2.3 .6 2.3 .6M13.1 199l.3 .1v.2l-.3-.1zM13.8 190.6a.76 .76 0 0 1 .9-.4 .76 .76 0 0 1 .5 .9l-2-.4-.2-.5h.5l.6 .8M13.8 182.4l2 .6 .3 .3-.2 .4M13.8 181l1.5 .9-1.5 .1M13.8 191.5l1.5 .4M13.8 192.4l1.5 .4M14.1 182.5h-.1a.77 .77 0 0 0 .1 1 .77 .77 0 0 0 1.1 0l.1-.4-.3-.4M14.5 191.7v.9"/>
<path d="M15.1 189.6h.2zM15.3 193.5l-2.3-.6 2.3 1.7-2.3-.6M15.3 181.9l.8 .8M13.8 204.8a.76 .76 0 0 1 .9-.4 .76 .76 0 0 1 .5 .9l-2-.3-.2-.6 .5 .1 .6 .7M13.8 213.2l1.5 .4M13.8 207.3l1.5 .4M13.8 205.8l1.5 .4M13.8 206.7l1.5 .4M14.1 216.4l-.2-.4-.7-.2-.2 .3v.7l2.3 .7v-.8l-.4-.5h-.7l-.1 .9M14.1 213.3l-.2 .1a.76 .76 0 0 0 .4 .9 .76 .76 0 0 0 1-.4l-.3-.4M14.4 215.1l.5-.2 .3 .2v.8M14.4 215.3l-.1-.4-.4-.1v.7"/>
<path d="M14.5 206v.9M14.9 207.6l.4 .5-.1 .4-1.4-.3M15.1 211l.2 .1zM15.1 203.8l.2 .1zM15.3 211.8l-1.5-.4 1.2 .9-1.2 .2 1.5 .5M13.5 232.1l2.1 .6 .2 .3-.1 .4M13.5 235.3l1.5 .4M13.5 230.5l1.5 .4M13.5 229.9l1.5 .4M13.5 226.7l1.5 .4M13.8 232.1l-.2 .2a.84 .84 0 0 0 .4 .9 .84 .84 0 0 0 1-.2l-.3-.6M13.8 230.6l-.2 .1a.76 .76 0 0 0 .5 .9 .76 .76 0 0 0 .9-.4l-.3-.4"/>
<path d="M13.8 226.8l-.2 .1a.85 .85 0 0 0 .4 .9 .85 .85 0 0 0 1-.2l-.3-.6M14.6 235.6l.4 .5-.1 .4-1.4-.3M14.8 239l.2 .1zM15 239.8l-1.4-.3-.1 .4 .4 .5M15 229.4l-1.4-.3-.1 .3 .4 .6M15 228.6l-1.4-.3-.1 .3 .4 .6M13.5 241l2.1 .6 .2 .3-.1 .4M13.5 240.3l1.5 .4M13.6 242.7a.87 .87 0 0 1 1 0 .87 .87 0 0 1 .3 .9 .86 .86 0 0 1-1 0 .86 .86 0 0 1-.3-.9zM13.8 257.5a.85 .85 0 0 1 .9-.2 .85 .85 0 0 1 .5 .9l-.6 .2-.5-.3zM13.8 255.6l2 .6 .3 .3-.2 .4M13.8 259.6l1.5 .4"/>
<path d="M13.8 241.1l-.2 .1a.76 .76 0 0 0 .5 .9 .76 .76 0 0 0 .9-.4l-.3-.4M14.1 255.7h-.1a.77 .77 0 0 0 .1 1.1 .77 .77 0 0 0 1.1-.1l.1-.4-.3-.4M15 244.5l-2.3-.6v1.1l2.3 .6M15.1 253.7l.2 .1zM15.3 259.1l-1.4-.3-.1 .4 .4 .5M15.3 254.5l-1.5-.4v.5l1.1 .3 .4 .5M216.2 255.6l.6-2.3h1.1l-.6 2.3M216.2 250.1l1.1-.3 .2-.8-1-.2-.6 2.3M216.5 258h1.2M217.1 258l-.6 2.3M218.3 254.4l.4-.4a.76 .76 0 0 1 .4 1 .76 .76 0 0 1-.9 .5l-.1-.3M218.4 254l-.6 2.3"/>
<path d="M218.7 258.8l-.4 1.5M218.8 250l-.1-.3a.75 .75 0 0 0-1 .5 .75 .75 0 0 0 .4 .9l.4-.3M218.9 249.6l-.4 1.5M218.9 259.5l.3 .8M219.2 249.7h.8l-.1 .5-.5 .1M219.5 258.8l-1.1 1.1M219.7 250.3l.2 .4-.3 .3h-.7M219.9 254.4l.4-.4a.76 .76 0 0 1 .4 1 .76 .76 0 0 1-1 .5zM219.9 259.1l.5-.3a.8 .8 0 0 1 .4 .9 .8 .8 0 0 1-.9 .6l-.2-.3zM220.6 250l.4-.4a.76 .76 0 0 1 .4 1 .76 .76 0 0 1-1 .4l-.1-.2M220.7 249.6l-.7 2.3M221.4 259.6h.9"/>
<path d="M221.6 258.8l-.4 1.5M221.8 254a.72 .72 0 0 1 .4 1 .72 .72 0 0 1-1 .3l.5-1.8 .5-.2-.1 .5-.7 .6M222.5 258.8l-.4 1.5M222.7 255.5h.1zM223 250l-.1-.3a.75 .75 0 0 0-.9 .5 .75 .75 0 0 0 .4 .9l.4-.3M223 259.2l.5-.4 .3 .1-.3 1.4M223.1 249.6l-.4 1.5M223.1 258.8l-.4 1.5M223.8 259.2l.6-.4 .3 .1-.3 1.4M224.8 248.8l-1 .6-.3 1.5a.72 .72 0 0 0 1-.3 .72 .72 0 0 0-.4-1l-.4 .4M225 250.9v.2zM225.3 259.1l.5-.3a.76 .76 0 0 1 .3 1 .76 .76 0 0 1-.9 .4l-.1-.2"/>
<path d="M225.4 258.8l-.6 2.3M237.5 244.2l-.6 2.3-.6-2.3-.6 2.3M237.9 244.2h.2l-.2 .4zM241.2 245.3l-.1-.2a.76 .76 0 0 0-.9 .4 .76 .76 0 0 0 .3 1l.5-.4M241.3 245l-.7 2-.3 .2-.3-.1M242.1 245.1l.2-.1a.8 .8 0 0 1 .4 .9 .8 .8 0 0 1-.9 .6l-.2-.7zM243.5 245l-.4 1.5M243.6 245.6l.4 .9M244.3 245l-1.1 1M244.6 245v1.5l.9-1.5M244.6 246.5l-.7 .7M245.5 246.5l.4-1.5 .3 1.1 .9-1.1-.4 1.5"/>
<path d="M247.3 246.4h.2zM255.2 246.5l.6-2.3h1.1l-.6 2.3M257.5 245.1l.2-.1a.76 .76 0 0 1 .4 .9 .76 .76 0 0 1-.9 .5l-.1-.6zM259.8 245.3l-.1-.1a.72 .72 0 0 0-1 .3 .72 .72 0 0 0 .4 1l.4-.4M259.8 245l-.6 2-.3 .2-.4-.1M260.4 245.4l.5-.4 .4 .1-.3 1.4M260.5 245l-.4 1.5M261.7 246.4h.1zM13 262.5l2.3 .6-2.3 .5 2.3 .6M13.1 261.8l.3 .1v.2l-.3-.1zM13.8 267.6a.76 .76 0 0 1 .9-.4 .76 .76 0 0 1 .5 .9l-2-.3-.2-.6 .5 .1 .6 .7M13.8 268.6l1.5 .4"/>
<path d="M13.8 269.5l1.5 .4M14.5 268.8v.9M15.1 266.6l.2 .1zM15.3 270.5l-2.3-.6 2.3 1.8-2.3-.6M216.5 268.2h1.1M216.5 271.7l.1 1.9M216.8 267.1l-.6 2.3M217.5 260.2h.2zM217.7 271.7l-1.1 1.9-.5 .4M217.8 272.9l.5-.4 .3 .1-.3 1.4M217.9 272.5l-.4 1.5M217.9 267.1l-.6 2.3"/>
<path d="M218 269.3h.2zM218.6 272.9l.5-.4 .3 .1-.3 1.4M219.2 267.9l-.4 1.5M219.4 268.5l.3 .9M220 267.9l-1.1 1.1M220.4 268.2l.4-.3a.8 .8 0 0 1 .5 .9 .8 .8 0 0 1-.9 .6l-.2-.3zM220.5 272.5a.72 .72 0 0 1 .4 .9 .72 .72 0 0 1-1 .4l.4-1.9 .6-.2-.1 .6-.7 .5M221.4 273.9h.1zM221.9 268.6h.9M222.1 267.9l-.4 1.5M223 267.9l-.4 1.5M223.5 268.3l.5-.4 .3 .1-.3 1.4"/>
<path d="M223.6 267.9l-.4 1.5M224.3 268.3l.5-.4 .3 .1-.3 1.4M225.8 268.2l.4-.3a.8 .8 0 0 1 .5 .9 .8 .8 0 0 1-.9 .6l-.2-.3M225.9 267.9l-.6 2.3M226.7 260.1h.1M227.2 269.2h.1M296.2 276l-.7 2.7M296.4 277.1l.5 1.6M297.6 276l-1.9 1.8M297.8 277.3l.8-.4a1.02 1.02 0 0 1 .2 1.2 1.02 1.02 0 0 1-1.1 .5l-.1-.7zM299.7 277.4l.6-.5 .5 .1-.4 1.7M299.8 276.9l-.5 1.8"/>
<path d="M301.7 276.9l-.4 1.7 .5 .1 .6-.5M302.7 276.9l-.4 1.8M303.4 277.3l.8-.4a1.02 1.02 0 0 1 .2 1.2 1.02 1.02 0 0 1-1.1 .5l-.2-.3M303.5 276.9l-.7 2.7M305.3 277.3l.8-.4a1.02 1.02 0 0 1 .1 1.2 1.02 1.02 0 0 1-1.1 .5l-.1-.7zM307.7 276.9h.2a1.02 1.02 0 0 1 .2 1.2 1.02 1.02 0 0 1-1.1 .5l-.1-.4 .5-2 .7-.2-.1 .6-.9 .7M310.1 277.3l-.1-.3a1.02 1.02 0 0 0-1.1 .5 1.02 1.02 0 0 0 .1 1.2l.8-.4M310.2 276.9l-.5 1.8M310.4 278.7l.4-.1 .6-1.7h.6l-.5 1.8M350.1 276.7l.9-.3a1.01 1.01 0 0 1 .2 1.6 1.01 1.01 0 0 1-1.6-.1l.1-.8zM350.9 276.2l-.7 2.5M352.1 277.4l.4-.4a.88 .88 0 0 1 .5 1.1 .88 .88 0 0 1-.9 .6l-.3-.4z"/>
<path d="M353.8 277.4l.4-.4a.87 .87 0 0 1 .5 1.1 .87 .87 0 0 1-.9 .6l-.3-.4M353.9 277l-.7 2.5M355.1 278.7l.5-1.7 .3 1.3 .9-1.3-.4 1.7M358.5 277.4l-.2-.3a.93 .93 0 0 0-1 .5 .93 .93 0 0 0 .2 1.1l.7-.4M358.6 277l-.5 1.7M359.1 277.5l.6-.5 .4 .1-.4 1.6M359.3 277l-.5 1.7M360.1 277.5l.5-.5 .3 .1-.3 1.6M363 278.7l1.4-2.5v2.5M363.5 277.9h.9M365.6 276.2h1l-.8 .9a.83 .83 0 0 1 .4 1.1 .83 .83 0 0 1-1 .5l-.3-.5"/>
</g>
<path d="M215 257h59.5M215 252.4h59.5M343.1 243.4v13.6M347.8 243.4v13.6M215 261.5h59.5M215 270.7h59.5M215 266.1h59.5" fill="none" stroke="#000" stroke-width=".3"/>
<text font-size="6.4" x="193.7" y="23.4">Однолинейная схема ЩВцхм</text>
<g font-size="5.7">
<text x="214.8" y="247.6">Изм</text>
<text x="265.3" y="248">Дата</text>
</g>
<g font-size="5.3">
<text x="341.1" y="243.4">Лит.</text>
<text x="354.5" y="243.4">Масса</text>
<text x="367.9" y="243.4">Масштаб</text>
<text x="221.5" y="247.6">Лист</text>
<text x="341.1" y="261.4">Лист</text>
<text x="360.2" y="261.4">Листов</text>
</g>
<g font-size="3.2">
<text x="136.1" y="29.6">К ВРУ</text>
<text x="56.3" y="37.3">Распределительный пункт:</text>
<text x="56.3" y="41.1">номер, тип; установленная</text>
<text x="143.2" y="37.6">ВВГнг-LS5x10,</text>
<text x="143.2" y="41.5">в гофротрубе</text>
<text x="179.1" y="37.9">ЩВцхм (щит вентиляции ЦХМ)</text>
<text x="179.1" y="41.8">Pуст=3.8кВт</text>
<text x="56.3" y="45">и расчетная мощность, кВт/Iрасч.</text>
<text x="137.5" y="44" transform="rotate(-90 137.5 44)">ВЦХМ</text>
<text x="179.1" y="45.6">Кс=0.3</text>
<text x="56.5" y="48.8">Аппарат на вводе тип, ток, А.</text>
<text x="115.7" y="50.5">Legrand TX3 3P</text>
<text x="179.1" y="49.4">Ррасч=1.14кВт</text>
<text x="179.3" y="53.2">cosf=0.93</text>
<text x="115.6" y="54.3">Iн.р.=10А</text>
<text x="179.1" y="57.1">Iрасч=3.2A</text>
<text x="119.1" y="73.7">КМ6</text>
<text x="119.3" y="77.5">ТДМ63А 3Р</text>
<text x="119.2" y="81.4">(ОПС в ЩВК)</text>
<text x="118.7" y="91.1">КМ8</text>
<text x="118.9" y="94.9">ТДМ32А 3Р</text>
<text x="122.6" y="103.8">L1 L2 L3</text>
<text x="151" y="102.9">L1</text>
<text x="188" y="102.9">L1</text>
<text x="226.1" y="102.9">L1</text>
<text x="112.9" y="118.1">PE</text>
<text x="113.2" y="114.4">N</text>
<text x="57" y="122.2">Выключатель автоматический</text>
<text x="57" y="126">или предохранитель;</text>
<text x="130.7" y="126">Iн.р.=6А</text>
<text x="130.8" y="122.1">Legrand TX3 1P</text>
<text x="167.7" y="126">Iн.р.=16А</text>
<text x="167.8" y="122.1">Legrand TX3 3P</text>
<text x="205.9" y="126">Iн.р.=6А</text>
<text x="206" y="122.1">Legrand TX3 1P</text>
<text x="57.1" y="129.8">Тип, ток расцепителя или</text>
<text x="57" y="133.6">плавкой вставки, А.</text>
<text x="157.3" y="175.7" transform="rotate(-91 157.3 175.7)">ПЦХМ</text>
<text x="194.3" y="175.7" transform="rotate(-91 194.3 175.7)">НЦХМ</text>
<text x="232.5" y="175.7" transform="rotate(-91 232.5 175.7)">ВЦХМ</text>
<text x="93.3" y="181.9" transform="rotate(-90 93.3 181.9)">Марка, сечение проводника;</text>
<text x="97.1" y="181.7" transform="rotate(-90 97.1 181.7)">длинна участка, м;</text>
<text x="101" y="181.8" transform="rotate(-90 101 181.8)">способ прокладки</text>
<text x="162.6" y="184.7" transform="rotate(-91 162.6 184.7)">ВВГнг-LS3x2,5</text>
<text x="166.4" y="184.7" transform="rotate(-91 166.4 184.7)">в гофротрубе</text>
<text x="199.6" y="184.7" transform="rotate(-91 199.6 184.7)">ВВГнг-LS3x2,5</text>
<text x="203.4" y="184.7" transform="rotate(-91 203.4 184.7)">в гофротрубе</text>
<text x="237.8" y="184.7" transform="rotate(-91 237.8 184.7)">ВВГнг-LS3x2,5</text>
<text x="241.6" y="184.7" transform="rotate(-91 241.6 184.7)">в гофротрубе</text>
<text x="61.2" y="190.9">Наименование по плану</text>
<text x="149.4" y="189.4">Вент-р притока</text>
<text x="186.5" y="189.4">Нагрев-ль притока</text>
<text x="224.6" y="189.4">Вент-р вытяжки</text>
<text x="155.9" y="193.2">ЦХМ</text>
<text x="195.6" y="193.2">ЦХМ</text>
<text x="231.1" y="193.2">ЦХМ</text>
<text x="61.3" y="198.4">Установленная мощность, кВт</text>
<text x="158.3" y="198.6">0.75</text>
<text x="195.4" y="198.6">2,2</text>
<text x="233.5" y="198.6">0.75</text>
<text x="61.4" y="205.3">Расчетный ток, А</text>
<text x="158.3" y="205.9">3.3</text>
<text x="195.4" y="205.9">10,0</text>
<text x="233.5" y="205.9">3.3</text>
<text x="158.3" y="213.2">1</text>
<text x="195.4" y="213.2">2</text>
<text x="233.5" y="213.2">3</text>
</g>
<g font-size="1.4">
<text x="235.7" y="46.1">Схема управления</text>
<text x="227.6" y="53.7">РВ1</text>
<text x="229.3" y="51.8">L N</text>
<text x="246.2" y="50.2">В ЩНОР</text>
<text x="228.3" y="55.4">1</text>
<text x="229.7" y="55.5">5</text>
<text x="234.9" y="62.8">ручн.</text>
<text x="240" y="60.6">о</text>
<text x="241.2" y="65.1">SA1</text>
<text x="242.9" y="62.8">авт.</text>
<text x="255" y="64.9">L</text>
<text x="238.3" y="75.6">ШВВП 2х0,75</text>
<text x="227.5" y="81.1">ручн.</text>
<text x="232.7" y="78.9">о</text>
<text x="233.8" y="83.3">SA2</text>
<text x="235.6" y="81.1">авт.</text>
<text x="227.5" y="92.2">КМ1</text>
<text x="230.8" y="91.3">А1</text>
<text x="235.9" y="92.2">КМ2</text>
<text x="239.2" y="91.4">А1</text>
<text x="245" y="92.3">КМ3</text>
<text x="248.3" y="91.4">А1</text>
<text x="253.3" y="92.2">КМ7</text>
<text x="256.6" y="91.4">А1</text>
<text x="261.6" y="92.2">КМ8</text>
<text x="264.9" y="91.4">А1</text>
<text x="231" y="96">А2</text>
<text x="232.4" y="97.7">N</text>
<text x="239.3" y="96.1">А2</text>
<text x="240.7" y="97.7">N</text>
<text x="248.4" y="96.1">А2</text>
<text x="249.8" y="97.8">N</text>
<text x="256.7" y="96.1">А2</text>
<text x="258.2" y="97.7">N</text>
<text x="265" y="96.1">А2</text>
<text x="266.5" y="97.7">N</text>
</g>
</svg>
